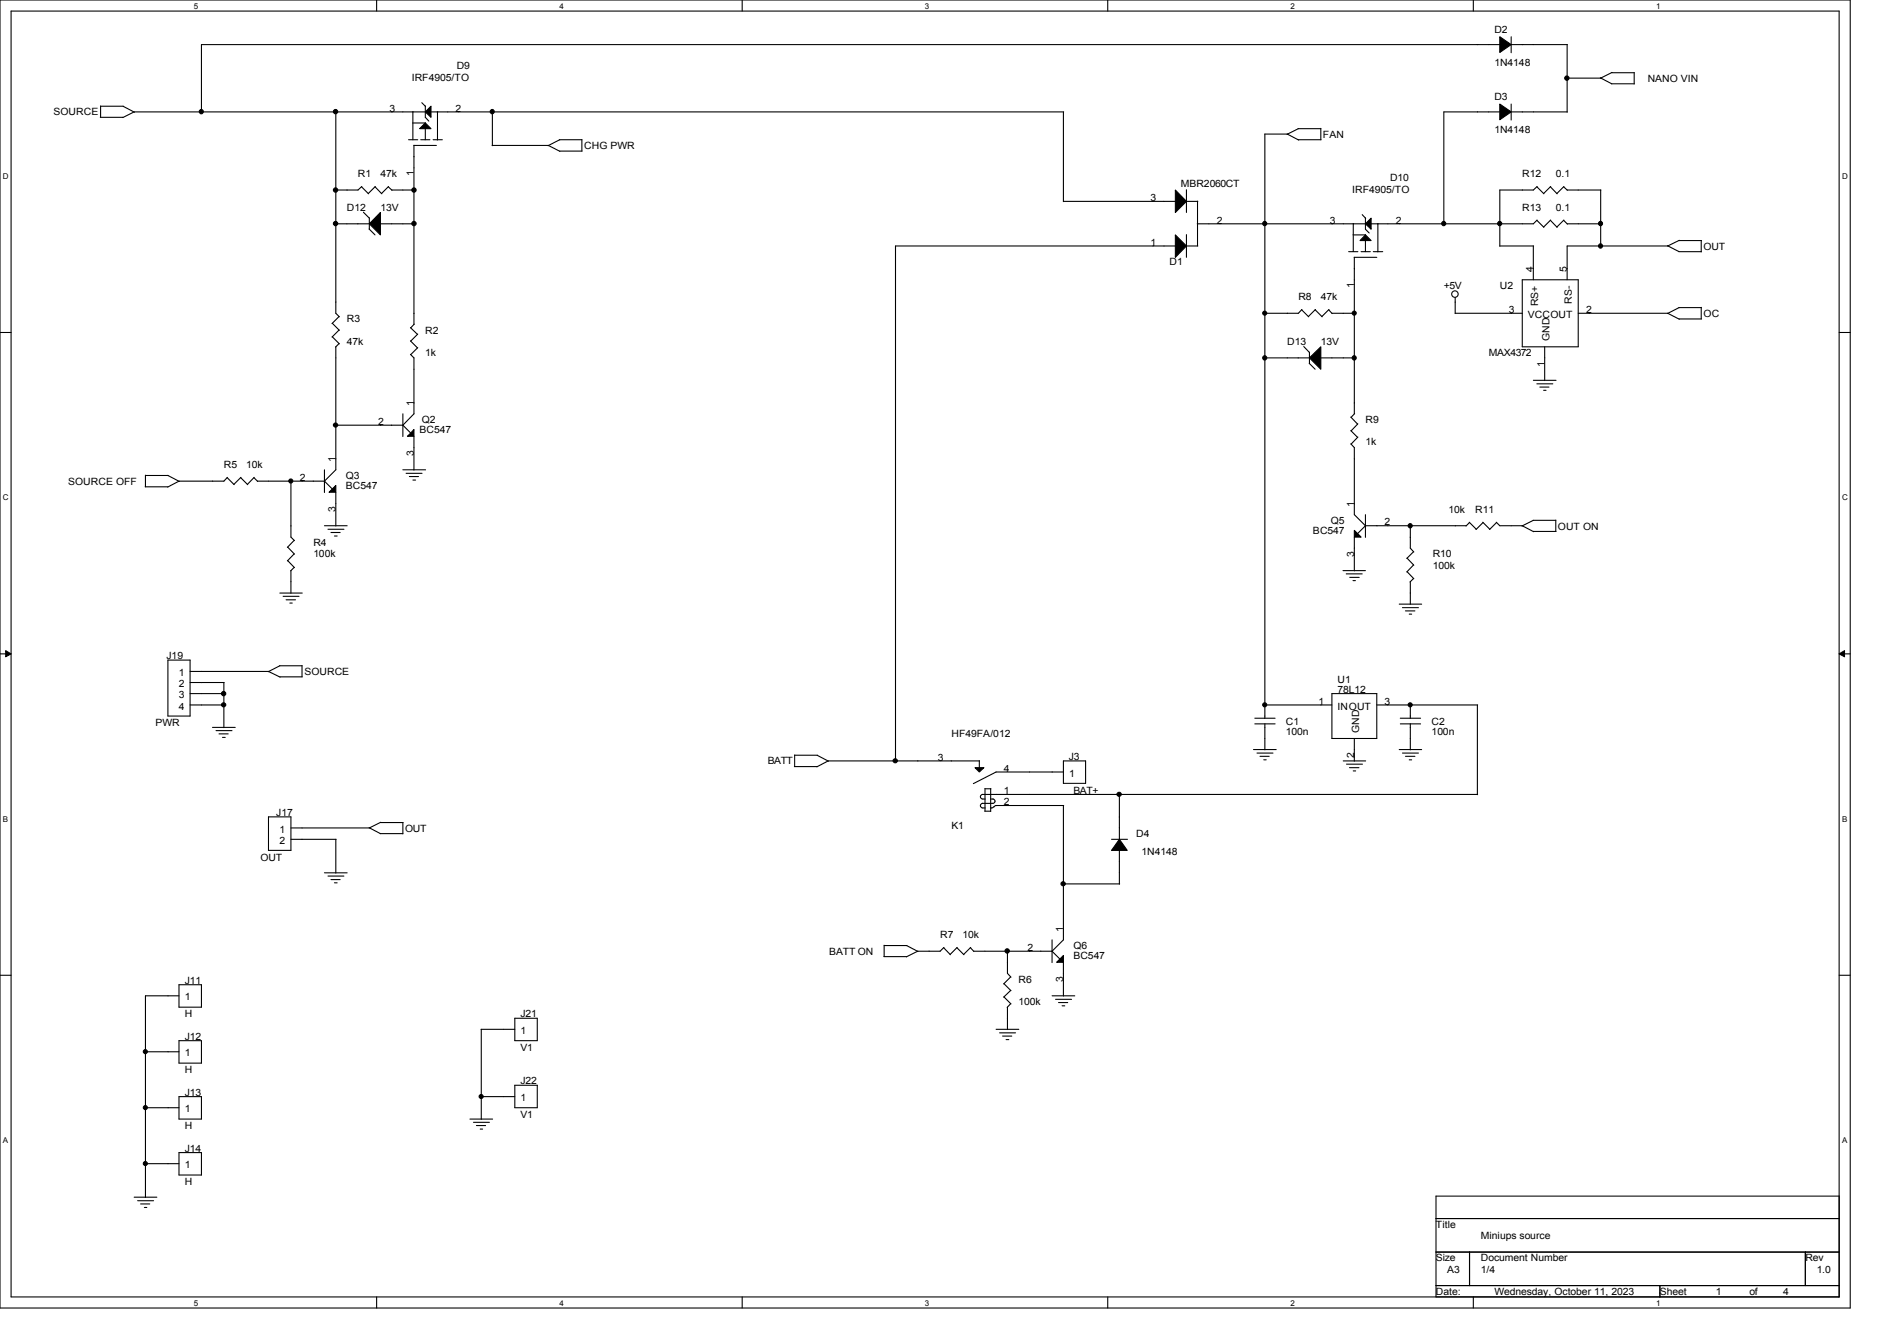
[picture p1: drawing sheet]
<svg xmlns="http://www.w3.org/2000/svg" width="297mm" height="210mm" viewBox="0 0 297 210" stroke-linecap="round" stroke-linejoin="round" font-family="sans-serif">
<path d="M0 0h289.7v204.9h-289.7zM1.7 1.7h286.3v201.4h-286.3z" fill="none" stroke="#000" stroke-width=".17"/>
<g fill="#fff">
<path d="M30.4 .2h.6v1.4h-.6z"/>
<path d="M30.4 203.3h.6v1.4h-.6z"/>
</g>
<path d="M59 0v1.7M59 203.1v1.8" fill="none" stroke="#000" stroke-width=".17"/>
<g fill="#fff">
<path d="M87.6 .2h.7v1.4h-.7z"/>
<path d="M87.6 203.3h.7v1.4h-.7z"/>
</g>
<path d="M116.2 0v1.7M116.2 203.1v1.8" fill="none" stroke="#000" stroke-width=".17"/>
<g fill="#fff">
<path d="M144.8 .2h.7v1.4h-.7z"/>
<path d="M144.8 203.3h.7v1.4h-.7z"/>
</g>
<path d="M173.4 0v1.7M173.4 203.1v1.8" fill="none" stroke="#000" stroke-width=".17"/>
<g fill="#fff">
<path d="M202.1 .2h.6v1.4h-.6z"/>
<path d="M202.1 203.3h.6v1.4h-.6z"/>
</g>
<path d="M230.7 0v1.7M230.7 203.1v1.8" fill="none" stroke="#000" stroke-width=".17"/>
<g fill="#fff">
<path d="M259.3 .2h.7v1.4h-.7z"/>
<path d="M259.3 203.3h.7v1.4h-.7z"/>
<path d="M.5 26.9h.9v1.4h-.9z"/>
<path d="M288.4 26.9h.9v1.4h-.9z"/>
<path d="M.5 77.2h.9v1.4h-.9z"/>
<path d="M288.4 77.2h.9v1.4h-.9z"/>
</g>
<path d="M0 52.1h1.7M288 52.1h1.7" fill="none" stroke="#000" stroke-width=".17"/>
<g fill="#fff">
<path d="M.5 127.6h.8v1.3h-.8z"/>
<path d="M288.4 127.6h.8v1.3h-.8z"/>
</g>
<path d="M0 102.4h1.7M288 102.4h1.7" fill="none" stroke="#000" stroke-width=".17"/>
<path d="M.9 101.9l.8 .5-.8 .5zM288 102.4l.8-.5v1z" fill="#000" stroke="#000" stroke-width=".16"/>
<g fill="#fff">
<path d="M.5 177.9h.8v1.4h-.8z"/>
<path d="M288.4 177.9h.8v1.4h-.8z"/>
</g>
<g fill="none" stroke="#000" stroke-width=".17">
<path d="M15.7 18.4h3.6M15.7 16.6h3.6M15.7 16.6v1.8M19.3 16.6l1.7 1M52.6 17.5v31.6l.5 .5M64.6 19.3h2M64.6 17.5v4.4M66 16.1l.6 .6M66.6 16.6v1.8l.5 .6M66.6 19.2v2.7M66.6 17.5h-45.6l-1.8 .9M67.5 17.5h99"/>
<path d="M68.5 17.5v4.4M77.1 17.5v5.3M166.5 17.5v14.1M234.9 7h-203.4v10.6M234.9 17.5h-8.8v17.6M236.6 17.5h8.8M236.6 5.8v2.5M236.6 16.3v2.5M236.6 7h8.8M245.4 7v10.6M245.4 12.2h5.3M250.6 12.2l1.7 .9"/>
<path d="M252.3 13.1h3.6M252.3 11.4h3.6M252.4 11.3l-1.8 .9M255.9 11.4v1.8M52.5 35.1h5.3M56.6 29.3l1.1 1.1M56.6 29.2l-.6 .6h-3.4M56.9 33.2l.9 1M57.8 35.9l.9 .9M57.8 34.1v1.8M58.7 29.3l1.1 1.1M58.8 29.2l-1.1 1.1"/>
<path d="M59.5 35.1h5.4M60.8 29.3l.6 .5M60.8 29.2l-1.1 1.1M61.3 29.8h3.6M64 21.9h1.4M64.8 22.8h3.5M64.8 22.8v28M65.9 21.9h1.4M67.8 21.9h1.5M77 22.8h8.9l1.8 .9M87.6 21.9h3.5M87.6 21.9l-1.8 .9"/>
<path d="M87.6 23.7h3.5M91.1 21.8v1.9M166.5 31.5h17.6M184.1 38.5h-43.9v80.7M185.8 29.7v3.6M185.8 36.7v3.6M185.8 38.5h1.7M185.8 31.5h1.7M187.5 35.1h26.3M187.5 31.5v7M201.5 21l1.8 .9M201.6 21h-3.6v91.5"/>
<path d="M203.2 20.2h3.6M203.3 21.9h3.5M203.3 20.2l-1.8 .8M206.8 20.1v1.8M211.2 39.4h1.4M211.8 36.8h2M211.9 35v4.4M213.1 39.4h1.4M213.3 33.6l.5 .6M213.8 34.1v1.8l.6 .6M213.8 36.7v2.7M215 39.4h1.5"/>
<path d="M215.7 35.1v4.4M234.8 38.5h5.3M240.1 38.5v5.3M240.6 29.3l1.1 1.1M240.6 34.5l1.1 1.1M240.7 34.5l-.6 .6h-25.4M240.7 29.2l-.6 .6h-5.3v8.8M242.7 29.3l1.1 1.1M242.7 34.5l1.1 1.1M242.8 29.2l-1.1 1.1M242.8 34.5l-1.1 1.1M244.8 29.3l.6 .5"/>
<path d="M244.8 34.5l.6 .6M244.9 29.2l-1.1 1.1M244.9 34.5l-1.1 1.1M245.4 35.1h5.3M245.4 29.8h5.3M250.6 29.8v8.8M261.1 38.5l1.8 .9M261.2 38.5h-15.8v5.3M262.8 39.4h3.6M262.9 37.7h3.5M262.9 37.6l-1.8 .9M266.4 37.7v1.8"/>
<path d="M52 50.6l1.1 1.1M52 52.7l1.1 1.1M52.6 54.3v19.3l-1.8 1.8M53.1 49.6l-1.1 1.1M53.1 51.7l-1.1 1.1M53.1 53.8l-.6 .6M64.3 55.5l.5 .5v8.8l-1.8 1.8M64.3 53.4l1.1 1.1M64.3 51.3l1.1 1.1M64.9 50.8l-.6 .6M65.4 54.4l-1.1 1.1M65.4 52.3l-1.1 1.1"/>
<path d="M198 56h7M203.8 48.5l1.1 1.1M203.8 48.5l-.5 .6h-5.3M204.1 54.3l.9 .9M205 56.9l.9 .9M205 55.2v1.7M205.9 48.5l1.1 1.1M206 48.5l-1.1 1.1M206.8 56h5.3M208 48.5l.6 .6M208.1 48.5l-1.1 1.1M208.5 49.1h3.6"/>
<path d="M212 40.3h3.6M212 40.3v24.5M227.8 46.6v2.5M227.8 49.1h10.5M238.3 43.8h8.8v10.5h-8.8zM240.1 59.6h3.5M241.9 54.3v5.3M247.1 49.1h14.1M261.1 49.1l1.8 .9M262.8 48.2h3.6M262.9 48.2l-1.8 .9M262.9 50h3.5"/>
<path d="M266.4 48.1v1.9M22.7 76.2h3.6M22.8 74.5h3.5M22.8 74.4v1.8M26.3 74.5l1.8 .9M35.6 74.8l1.1 1.1M35.6 74.8l-.5 .6h-7.1l-1.8 .9M37.7 74.8l1.1 1.1M37.7 74.8l-1.1 1.1M39.8 74.8l.5 .6M39.8 74.8l-1.1 1.1M40.3 75.4h10.5l1.3 1.2"/>
<path d="M45.6 75.4v8.7l.5 .6M50.8 73.6v3.5M52.6 77.1v5.3M52.6 66.6h10.5l1.2 1.3M63.1 73.6h3.5M63.1 64.8v3.6M63.6 74.1h2.5M64.1 74.6h1.4M64.6 75.2h.5M64.8 68.3v5.3M211.5 69.5l.5 .6v10.5l1.8 1.8M211.5 67.4l1.1 1.1"/>
<path d="M211.5 65.3l1.1 1.1M212.1 64.8l-.6 .6M212.6 68.5l-1.1 1.1M212.6 66.4l-1.1 1.1M240.6 60.1h2.5M241.1 60.6h1.4M241.7 61.1h.4M43.8 92.9h3.5M44.3 93.4h2.5M44.8 93.9h1.5M45 85.7l1.1 1.1M45 87.8l1.1 1.1"/>
<path d="M45.4 94.4h.4M45.6 89.4v3.5M46.1 84.6l-1.1 1.1M46.1 86.7l-1.1 1.1M46.1 88.9l-.6 .5M50.8 82.3h3.6M51.4 82.9h2.4M51.8 83.4h1.5M52.4 83.9h.4M210.3 89.4h3.5M210.8 89.9h2.5M211.3 90.4h1.5"/>
<path d="M211.8 90.9h.4M212 84.1v5.3M213.8 80.6v3.6M219.1 94.6h3.5M219.6 95.2h2.5M220 95.7h1.5M220.3 87.4l1.1 1.1M220.3 89.5l1.1 1.1M220.6 96.2h.4M220.8 82.3v3.6l.6 .5M220.8 91.1v3.6M221.3 90.6l-.5 .5"/>
<path d="M221.3 86.4l-1 1.1M221.3 88.5l-1 1.1M229.6 82.3h-15.8l-1.3 1.3M230 81.8l1.1 1.1M230.1 81.8l-.6 .6M232.2 81.8l1.1 1.1M232.2 81.8l-1.1 1.1M234.3 81.8l.5 .5h3.6M234.3 81.8l-1.1 1.1M238.3 82.3l1.8 1M240 81.5h3.6M240.1 81.5l-1.8 .9"/>
<path d="M240.1 83.2h3.5M243.6 81.4v1.8M26.3 103.4h3.5v8.7h-3.5zM29.8 108.6h5.3M29.8 110.4h5.3M29.8 105.2h12.3M29.8 106.9h5.3M33.3 113.9h3.5M33.8 114.4h2.5M34.3 114.9h1.4M34.8 115.5h.5M35.1 106.9v7.1"/>
<path d="M42 105.2l1.9 .8M43.8 104.3h3.5M43.8 104.3l-1.8 .9M43.8 106h3.5M47.3 104.2v1.8M124.4 118.3h3.6M124.4 118.2v1.9M127.9 118.3l1.8 .9M153.3 119.2h-23.6l-1.8 .9M153.3 119.1v1.1M166.5 119.2h3.5v3.5h-3.5zM196.3 117.4h3.5"/>
<path d="M196.5 113.4h3.1M196.5 112.5h3.1M196.8 117.9h2.5M197.3 118.4h1.4M197.9 119h.3M198 113.3v4.1M198 110.4h10.5M208.5 108.6h7.1v7.1h-7.1zM210.3 119.2h3.5M210.8 119.7h2.5M212 115.7v3.5M215.6 110.4h15.8"/>
<path d="M219.1 117.4h3.5M219.2 113.4h3.2M219.2 112.5h3.2M219.6 117.9h2.5M220 118.4h1.5M220.6 119h.4M220.8 110.4v2.1M220.8 113.3v4.1M231.3 110.4v14.1M42 127.9h3.6v5.3h-3.6zM45.6 131.4h7M45.6 129.7h12.3"/>
<path d="M50.8 136.7h3.6M51.4 137.2h2.4M51.8 137.8h1.5M52.4 138.3h.4M52.6 131.4v5.3M57.8 129.6l1.8 1M59.5 130.6h3.6M59.6 128.8h3.5M59.6 128.8l-1.8 .9M63.1 128.8v1.8M124.4 120.1h3.5M153.8 124.4h77.6"/>
<path d="M153.9 124.4a.36 .36 0 0 0-.4 .4 .36 .36 0 0 0 .4 .3h.4M153.9 125.8a.36 .36 0 0 0-.4 .4 .36 .36 0 0 0 .4 .3h.4M154.2 127h.9M154.2 123.5v3.5M154.2 123.5h1M155.1 123.5v3.6M155.1 125.1h.4M155.4 125.1a.34 .34 0 0 1 .4 .4 .34 .34 0 0 1-.4 .3h-1.6M155.6 126.3l-.1 .2h-.4M166.5 126.2v21l-1.8 1.8M166.5 120.9h-10.5l-3.6 1.8M166.5 138.4h8.8"/>
<path d="M166.5 126.2h-10.5l-.4 .2M174 131.4h2.5M175.3 124.4v7M175.3 133.1v5.4M211.3 120.2h1.5M211.9 120.7h.4M0 152.7h1.7M28 156h-5.2v31.5M28 154.2h3.5v3.5h-3.5zM80.6 159.5h3.5v3.5h-3.5zM138.4 149.8h3.5M138.4 148.1h3.6"/>
<path d="M138.4 148v1.8M141.9 148.1l1.8 .9M147.7 148.4l1.1 1.1M147.8 148.4l-.6 .6h-3.5l-1.8 .9M149.8 148.4l1.1 1.1M149.9 148.4l-1.1 1.1M151.9 148.4l.6 .6M152 148.4l-1.1 1.1M152.4 149h12.3l1.3 1.2M157.2 154.1l1.1 1.1M157.2 156.1l1.1 1.1M157.7 149v3.4l.6 .6"/>
<path d="M157.7 157.7v3.5M158.2 153l-1.1 1.1M158.2 155.1l-1.1 1.1M158.2 157.2l-.5 .6M164.7 156h3.6M164.7 147.2v3.5M165.3 156.5h2.5M165.7 157h1.5M166.3 157.5h.4M166.5 150.7v5.3M288 152.7h1.7M22.8 173.5h5.2"/>
<path d="M22.8 164.7h5.2M28 171.7h3.5v3.6h-3.5zM28 163h3.5v3.5h-3.5zM73.6 175.3h3.5M74.1 175.8h2.5M74.6 176.3h1.4M75.2 176.8h.4M75.3 161.2h5.3M75.3 171.7h5.3M75.4 161.2v14.1M80.6 170h3.5v3.5h-3.5zM156 161.2h3.5"/>
<path d="M156.5 161.8h2.5M157 162.3h1.4M157.5 162.8h.4M21 187.5h3.6M21.5 188h2.5M22 188.6h1.5M22.6 189.1h.4M22.8 182.2h5.2M28 180.5h3.5v3.5h-3.5zM224.8 187.3h63.2v15.8h-63.2zM224.8 190.8h63.2M224.8 196.1h63.2"/>
<path d="M230.1 196.1v5.2M282.7 196.1v5.2M224.8 201.3h63.2M259.9 201.3v1.8"/>
<circle cx="227.8" cy="46.1" r=".51"/>
</g>
<g fill="#000" stroke="#000" stroke-width=".17">
<path d="M66.6 19.3l.9 .9h-1.8zM66.6 17.5l.9-.9v1.8zM59.6 33.3v3.5l-1.8-1.7zM184 29.8l1.8 1.7-1.8 1.8zM213.8 36.8l.9 .9h-1.8zM214.7 34.2v1.7l-.9-.8zM184 36.8l1.8 1.7-1.8 1.8zM205 56l1.8-1.7v3.5zM152.7 120.2h1.4l-.8 .7z"/>
<path d="M234.8 5.8l1.8 1.2-1.8 1.2z" fill-rule="evenodd"/>
<path d="M234.8 16.3l1.8 1.2-1.8 1.3z" fill-rule="evenodd"/>
<path d="M52.6 76v1.1h-1.1z" fill-rule="evenodd"/>
<path d="M64.8 67.3v1h-1z" fill-rule="evenodd"/>
<path d="M212 83.1l1.1 1h-1.1z" fill-rule="evenodd"/>
<path d="M175.3 131.4l1.2 1.8h-2.5z" fill-rule="evenodd"/>
<path d="M165.9 150.2l.6-.6v1.1h-1.1z" fill-rule="evenodd"/>
<circle cx="31.5" cy="17.5" r=".33"/>
<circle cx="52.5" cy="17.5" r=".34"/>
<circle cx="77.1" cy="17.5" r=".33"/>
<circle cx="245.3" cy="12.2" r=".34"/>
<circle cx="52.5" cy="35" r=".34"/>
<circle cx="52.5" cy="29.8" r=".34"/>
<circle cx="64.8" cy="35" r=".34"/>
<circle cx="64.8" cy="29.8" r=".34"/>
<circle cx="198" cy="35" r=".33"/>
<circle cx="226" cy="35" r=".33"/>
<circle cx="234.8" cy="35" r=".33"/>
<circle cx="250.6" cy="35" r=".33"/>
<circle cx="250.6" cy="38.5" r=".33"/>
<circle cx="198" cy="56" r=".33"/>
<circle cx="198" cy="49" r=".32"/>
<circle cx="212" cy="56" r=".33"/>
<circle cx="212" cy="49" r=".32"/>
<circle cx="45.5" cy="75.3" r=".32"/>
<circle cx="52.5" cy="66.6" r=".33"/>
<circle cx="220.8" cy="82.3" r=".33"/>
<circle cx="35" cy="108.6" r=".34"/>
<circle cx="35" cy="110.4" r=".33"/>
<circle cx="140.2" cy="119.1" r=".33"/>
<circle cx="198" cy="110.4" r=".32"/>
<circle cx="220.8" cy="110.4" r=".32"/>
<circle cx="166.5" cy="138.4" r=".33"/>
<circle cx="175.2" cy="124.4" r=".33"/>
<circle cx="157.7" cy="148.9" r=".34"/>
<circle cx="22.8" cy="164.7" r=".32"/>
<circle cx="22.8" cy="173.5" r=".32"/>
<circle cx="75.3" cy="171.7" r=".32"/>
<circle cx="22.8" cy="182.2" r=".32"/>
</g>
<g font-size="1.6">
<text x="234" y="5.1">D2</text>
<text x="71.5" y="10.9">D9</text>
<text x="234" y="10.4">1N4148</text>
<text x="61" y="17.5">3</text>
<text x="64.5" y="12.7">IRF4905/TO</text>
<text x="71.3" y="17.5">2</text>
<text x="234" y="15.6">D3</text>
<text x="258" y="12.8">NANO VIN</text>
<text x="8.4" y="18.1">SOURCE</text>
<text x="91.5" y="23.3">CHG PWR</text>
<text x="207.1" y="21.6">FAN</text>
<text x="234" y="20.9">1N4148</text>
<text x="56" y="27.7">R1</text>
<text x="59.6" y="27.7">47k</text>
<text x="64.8" y="27.6" transform="rotate(-90 64.8 27.6)">1</text>
<text x="184.9" y="29.3">MBR2060CT</text>
<text x="217.6" y="28.4">D10</text>
<text x="238.3" y="27.7">R12</text>
<text x="243.6" y="27.7">0.1</text>
<text x="54.3" y="33">D12</text>
<text x="59.6" y="33">13V</text>
<text x="180.1" y="31.5">3</text>
<text x="190.5" y="35">2</text>
<text x="208.2" y="35">3</text>
<text x="211.7" y="30.2">IRF4905/TO</text>
<text x="218.5" y="35">2</text>
<text x="238.3" y="33">R13</text>
<text x="243.6" y="33">0.1</text>
<text x="180.1" y="38.5">1</text>
<text x="183.1" y="41.6">D1</text>
<text x="266.7" y="39.1">OUT</text>
<text x="203.3" y="47">R8</text>
<text x="206.8" y="47">47k</text>
<text x="212" y="45.1" transform="rotate(-90 212 45.1)">1</text>
<text x="226.1" y="45.3">+5V</text>
<text x="234.8" y="45.3">U2</text>
<text x="240" y="42.6" transform="rotate(-90 240 42.6)">4</text>
<text x="240.8" y="48" transform="rotate(-90 240.8 48)">RS+</text>
<text x="245.3" y="42.6" transform="rotate(-90 245.3 42.6)">5</text>
<text x="246.1" y="47.5" transform="rotate(-90 246.1 47.5)">RS-</text>
<text x="54.3" y="50.5">R3</text>
<text x="66.6" y="52.2">R2</text>
<text x="236.2" y="49">3</text>
<text x="239.2" y="49.8">VCCOUT</text>
<text x="242.6" y="53.4" transform="rotate(-90 242.6 53.4)">GND</text>
<text x="248.3" y="49">2</text>
<text x="266.7" y="49.6">OC</text>
<text x="54.3" y="54">47k</text>
<text x="66.6" y="55.8">1k</text>
<text x="201.5" y="54">D13</text>
<text x="206.8" y="54">13V</text>
<text x="233.1" y="55.8">MAX4372</text>
<text x="241.8" y="57.4" transform="rotate(-90 241.8 57.4)">1</text>
<text x="64.8" y="63.6" transform="rotate(-90 64.8 63.6)">1</text>
<text x="59.2" y="66.5">2</text>
<text x="64.8" y="71.4" transform="rotate(-90 64.8 71.4)">3</text>
<text x="65.7" y="67.9">BC547</text>
<text x="66" y="66.3">Q2</text>
<text x="213.8" y="66.3">R9</text>
<text x="213.8" y="69.8">1k</text>
<text x="10.7" y="75.9">SOURCE OFF</text>
<text x="35.1" y="73.3">R5</text>
<text x="38.5" y="73.3">10k</text>
<text x="46.9" y="75.3">2</text>
<text x="52.5" y="72.3" transform="rotate(-90 52.5 72.3)">1</text>
<text x="54.1" y="75">Q3</text>
<text x="54.1" y="76.6">BC547</text>
<text x="52.5" y="80.2" transform="rotate(-90 52.5 80.2)">3</text>
<text x="205.6" y="83.6">BC547</text>
<text x="208.4" y="82">Q5</text>
<text x="212" y="79.4" transform="rotate(-90 212 79.4)">1</text>
<text x="216.8" y="82.3">2</text>
<text x="226.8" y="80.3">10k</text>
<text x="231" y="80.3">R11</text>
<text x="243.9" y="82.9">OUT ON</text>
<text x="49.1" y="85.6">R4</text>
<text x="49.1" y="87.3">100k</text>
<text x="212" y="87.2" transform="rotate(-90 212 87.2)">3</text>
<text x="224.3" y="87.3">R10</text>
<text x="224.3" y="89.1">100k</text>
<text x="26.1" y="103.2">J19</text>
<text x="28" y="105.9">1</text>
<text x="28" y="107.6">2</text>
<text x="47.7" y="105.7">SOURCE</text>
<text x="209.4" y="106.9">U1</text>
<text x="24.3" y="113.7">PWR</text>
<text x="28" y="109.3">3</text>
<text x="28" y="111.1">4</text>
<text x="201.3" y="113.6">C1</text>
<text x="206.4" y="110.4">1</text>
<text x="209.4" y="108.5">78L12</text>
<text x="209.4" y="111.1">INOUT</text>
<text x="216.8" y="110.4">3</text>
<text x="224.2" y="113.6">C2</text>
<text x="120.2" y="119.7">BATT</text>
<text x="146.9" y="119.1">3</text>
<text x="149" y="115.4">HF49FA/012</text>
<text x="167.3" y="119">J3</text>
<text x="201.3" y="115.1">100n</text>
<text x="212" y="118.7" transform="rotate(-90 212 118.7)">2</text>
<text x="212.8" y="114.8" transform="rotate(-90 212.8 114.8)">GND</text>
<text x="224.2" y="115.1">100n</text>
<text x="157.2" y="120.9">4</text>
<text x="157.2" y="124.4">1</text>
<text x="167.4" y="121.6">1</text>
<text x="168.1" y="124.3">BAT+</text>
<text x="43.3" y="127.8">J17</text>
<text x="43.8" y="130.4">1</text>
<text x="63.4" y="130.3">OUT</text>
<text x="149" y="129.9">K1</text>
<text x="157.2" y="126.1">2</text>
<text x="177.9" y="131.1">D4</text>
<text x="40.8" y="134.8">OUT</text>
<text x="43.8" y="132.2">2</text>
<text x="178.7" y="133.9">1N4148</text>
<text x="129.8" y="149.5">BATT ON</text>
<text x="147.2" y="146.9">R7</text>
<text x="150.7" y="146.9">10k</text>
<text x="160.9" y="148.9">2</text>
<text x="166.5" y="146" transform="rotate(-90 166.5 146)">1</text>
<text x="168.1" y="148.6">Q6</text>
<text x="28.9" y="154.1">J11</text>
<text x="159.5" y="153.9">R6</text>
<text x="166.5" y="153.8" transform="rotate(-90 166.5 153.8)">3</text>
<text x="168.1" y="150.2">BC547</text>
<text x="28.9" y="159.3">H</text>
<text x="28.9" y="156.7">1</text>
<text x="81.5" y="159.3">J21</text>
<text x="81.5" y="161.9">1</text>
<text x="159.5" y="157.4">100k</text>
<text x="28.9" y="162.9">J12</text>
<text x="28.9" y="165.4">1</text>
<text x="81.5" y="164.6">V1</text>
<text x="28.9" y="168.1">H</text>
<text x="28.9" y="171.6">J13</text>
<text x="81.5" y="169.8">J22</text>
<text x="81.5" y="172.5">1</text>
<text x="28.9" y="176.9">H</text>
<text x="28.9" y="174.2">1</text>
<text x="81.5" y="175.1">V1</text>
<text x="28.9" y="180.4">J14</text>
<text x="28.9" y="185.6">H</text>
<text x="28.9" y="183">1</text>
<text x="224.8" y="192.3">Title</text>
<text x="224.8" y="197.5">Size</text>
<text x="231.9" y="194">Miniups source</text>
<text x="231.9" y="197.5">Document Number</text>
<text x="282.7" y="197.5">Rev</text>
<text x="224.8" y="202.8">Date:</text>
<text x="226.6" y="199.3">A3</text>
<text x="231.9" y="199.3">1/4</text>
<text x="234" y="202.8">Wednesday, October 11, 2023</text>
<text x="259.9" y="202.8">Sheet</text>
<text x="268.6" y="202.8">1</text>
<text x="273.9" y="202.8">of</text>
<text x="279.2" y="202.8">4</text>
<text x="284.4" y="199.3">1.0</text>
</g>
<g font-size="1.3">
<text x="30.4" y="1.4">5</text>
<text x="87.6" y="1.4">4</text>
<text x="144.8" y="1.4">3</text>
<text x="202.1" y="1.4">2</text>
<text x="259.3" y="1.4">1</text>
<text x=".5" y="28">D</text>
<text x="288.4" y="28">D</text>
<text x=".5" y="78.4">C</text>
<text x="288.4" y="78.4">C</text>
<text x=".5" y="128.7">B</text>
<text x="288.4" y="128.7">B</text>
<text x=".5" y="179">A</text>
<text x="288.4" y="179">A</text>
<text x="30.4" y="204.5">5</text>
<text x="87.6" y="204.5">4</text>
<text x="144.8" y="204.5">3</text>
<text x="202.1" y="204.5">2</text>
<text x="259.3" y="204.5">1</text>
</g>
</svg>
